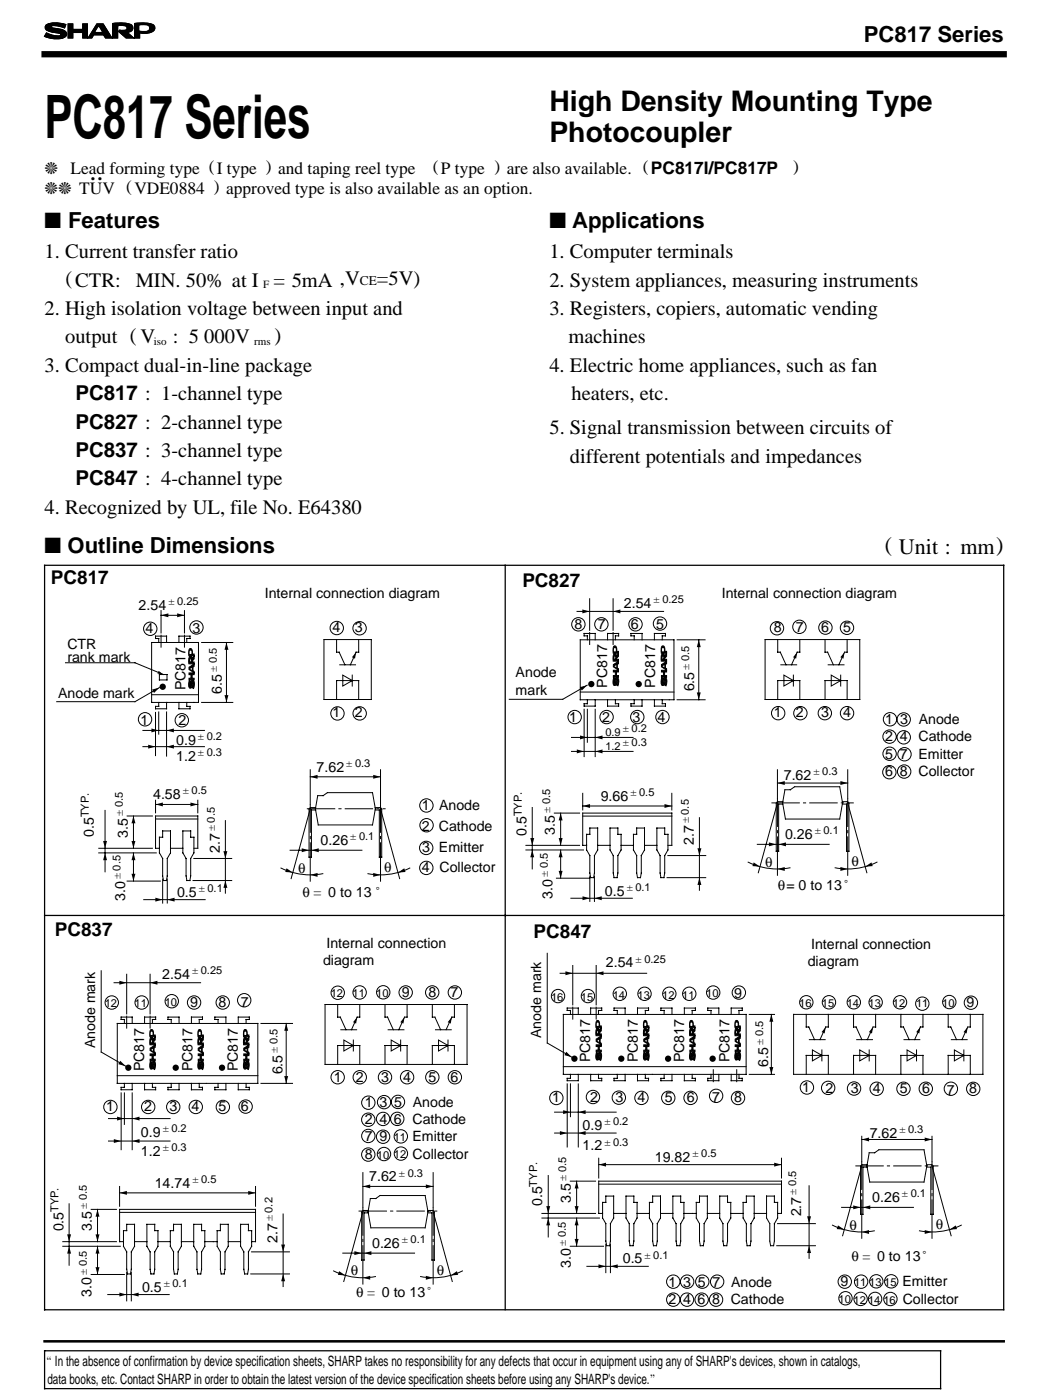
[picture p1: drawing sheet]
<svg xmlns="http://www.w3.org/2000/svg" width="165mm" height="222mm" viewBox="0 0 165 222" stroke-linecap="round" stroke-linejoin="round" font-family="sans-serif">
<path d="M7.1 8.6h152" fill="none" stroke="#000" stroke-width="1"/>
<path d="M7.1 212.6h152" fill="none" stroke="#000" stroke-width=".4"/>
<g fill="none" stroke="#000" stroke-width=".16">
<path d="M7.2 4.1a3.2 3.2 0 0 1 2.9-.3l.3 .1-.2 .5-1.7-.3h-.3l-.1 .1 .3 .2a4.5 4.5 0 0 1 2 .6 .73 .73 0 0 1 0 .8 .73 .73 0 0 1-.8 .3h-1l-1.6-.3 .4-.6a3.2 3.2 0 0 0 2.2 .4 .32 .32 0 0 0-.4-.4 3.6 3.6 0 0 1-2-.6zM10.8 3.8h.7v.9h1.6v-.9h.8v2.2h-.8v-.8h-1.6v.8h-.7zM15.4 3.8h.9l1.4 2.2h-1l-.3-.5h-1.5l-.4 .5h-.5zM15.6 4.3l.5 .7h-.9zM17.8 3.7a6.4 6.4 0 0 1 2.9 .2 .69 .69 0 0 1 .3 .9 .69 .69 0 0 1-.8 .3l1 .9h-1.2l-1.2-1 .2-.2h.2a.96 .96 0 0 0 .9-.2 .67 .67 0 0 0-.9-.6l-.5 .1v1.9h-.9zM21.3 3.7a6.4 6.4 0 0 1 2.9 .2 .7 .7 0 0 1 .3 .8 .7 .7 0 0 1-.7 .5l-1 .1-.7-.1v.8h-.8zM22.1 4.1h1.1a.41 .41 0 0 1 .4 .5l-.4 .3-1.1-.1zM25.5 97.5h3.7M25.5 96.8v3.5M29.2 96.8v3.5M91.4 96.9h13.8M93.4 94.9v5"/>
<path d="M97.2 94.9v5M10.4 105h11l4.5 1.9M22.6 115.8h9.8M22.6 118.3h9.8M24 101.8h7.5v9.5h-7.5zM24 110.1h7.5M24.6 112.8v7M25.2 101.8v-.6h-.6v-.4h1.8v1M25.2 111.3v.7h-.6v.3h1.8v-1M25.2 112.8v3.6M25.3 109l-3.9 2.2h-12.4M25.3 106.9h1.2v.9h-1.2z"/>
<path d="M26.4 112.8v7M28.4 101.8v-1h1.7v.4h-.5v.6M28.4 111.3v1h1.7v-.3h-.5v-.7M30 105.8l.8-.5v.3l-.2 .1v.6l.2 .1v.2l-.8-.5zM30 106.7h.8v.2h-.3v.6h.3v.3h-.8v-.3h.3v-.6h-.3zM30 107.9l.2 .1-.1 .5v.2l.2-.5a.28 .28 0 0 1 .4-.3l.1 .6-.1 .6-.2-.1 .1-.6v-.2l-.2 .4a.38 .38 0 0 1-.3 .5l-.2-.5zM30 102.9l.3-.1 .1 .1 .1 .8h.3v.3h-.9zM30 104.2l.1-.1a.28 .28 0 0 1 .3 .3l.4-.4v.4l-.4 .5-.1-.5h-.2v.5h.7v.3h-.9zM30.1 103.2h.2v.5h-.2zM30.1 106l.3-.2v.4zM32 111.3h4.9M32 101.8h4.9"/>
<path d="M35.9 101.8v9.5M51.3 101.4h7.5v9.5h-7.5zM53.3 110.9v-3h3.5v3M53.3 101.4v2h.5l.9 2M53.8 105.4h2.5M54.3 107l1.5 .9-1.5 .8zM55.8 107v1.7M56.8 101.4v2h-.4l-.9 2M90.6 116.9h9.7M90.6 119.1h9.7M92 109.7h14.8M92 101.4h14.8v9.5h-14.8z"/>
<path d="M92.6 112.4v7.5M93.1 108.6l-3.9 2.2h-8.5M93.1 101.4v-.6h-.5v-.4h1.7v1M93.1 110.9v.6h-.5v.4h1.7v-1M93.1 112.4v5.2M94.3 112.4v7.5M96.3 101.4v-1h1.7v.4h-.5v.6M96.3 110.9v1h1.7v-.4h-.5v-.6M97.2 105.3l.8-.5v.4l-.2 .1v.6l.2 .1v.2l-.8-.5zM97.2 106.2h.8v.3h-.3v.6h.3v.2h-.8v-.2h.3v-.6h-.3zM97.2 107.5h.2l-.1 .6 .1 .2 .1-.5a.28 .28 0 0 1 .4-.3l.2 .6-.2 .6-.2-.1 .2-.6-.1-.2-.1 .4a.38 .38 0 0 1-.4 .5l-.2-.6zM97.2 102.5l.3-.1 .1 .1 .1 .7h.3v.3h-.8z"/>
<path d="M97.2 103.7l.2-.1a.28 .28 0 0 1 .3 .4l.3-.4v.4l-.4 .5v-.5h-.3v.5h.7v.3h-.8zM97.3 102.8h.3v.4h-.3zM97.4 105.6l.3-.2v.4zM100.5 101.4v-.6h-.5v-.4h1.8v1M100.5 110.9v.6h-.5v.4h1.8v-1M103.7 101.4v-1h1.8v.4h-.5v.6M103.7 110.9v1h1.8v-.4h-.5v-.6M104.8 105.3l.8-.5v.4l-.1 .1v.6l.1 .1v.2l-.8-.5zM104.8 106.2h.8v.3h-.3v.6h.3v.2h-.8v-.2h.3v-.6h-.3zM104.9 107.5h.2l-.2 .6 .1 .2 .1-.5a.28 .28 0 0 1 .4-.3l.2 .6-.2 .6-.2-.1 .2-.6v-.2l-.2 .4a.38 .38 0 0 1-.3 .5l-.2-.6zM104.9 102.5l.2-.1 .2 .1v.7h.3v.3h-.8zM104.9 103.7l.1-.1a.28 .28 0 0 1 .3 .4l.3-.4v.4l-.3 .5-.1-.5h-.2l-.1 .5h.7v.3h-.8z"/>
<path d="M105 102.8h.2v.4h-.3zM105 105.6l.3-.2v.4zM107.3 110.9h4.4M107.3 101.4h4.4M110.7 101.4v9.5M121.3 101.4h15v9.5h-15zM123.3 101.4v2h.4l.9 2M123.3 110.9v-3h3.5v3M123.8 105.4h2.5M124.2 107l1.5 .9-1.5 .8zM125.7 107v1.7M126.8 101.4v2h-.5l-.9 2"/>
<path d="M130.8 110.9v-3h3.5v3M130.8 101.4v2h.4l.9 2M131.3 105.4h2.5M131.7 107l1.5 .9-1.5 .8zM133.2 107v1.7M134.3 101.4v2h-.5l-.9 2M15.7 135.2h9.1M15.7 134.4h8.5M16.7 128.4v9.8M20.2 139.7h5.2M20.2 129.3h4M21.2 129.3v5.1"/>
<path d="M21.2 135.2v4.5M24.7 126.8v2M24.7 129.8h6.6M24.7 127.5h6.6M25.3 134.4h-.6v-5.1h6.6v5.1h-.6M25.8 131.7h1.2v3.5l-.5 .9v2.7l-.1 .8h-.5l-.1-.8v-2.7l-.5-.9v-2.5h.5zM25.8 139.3v3.8M26.5 139.3v3.8M27 134.4h2M29 131.7h1.2v1h.5v2.5l-.5 .9v2.7l-.1 .8h-.5l-.1-.8v-2.7l-.5-.9zM30.6 139.6h6.1M30.7 136.1h6"/>
<path d="M31.3 126.8v2M35.7 130.1v11.5M44.5 137.6a10.5 10.5 0 0 0 6.7 .9M46 134.8h11.4M49.2 122v5.5M49.2 135.9v3.8M49.2 128.2l-3.1 11.1M49.2 123.1h11.1M50 128h-.9l-.1 .3v7.6h.4v-7.5h.6M50.4 126.1h.8l.7-.5h7.1l.5 2.6-.5 2.5h-8.6l-.4-2.5zM59.5 128h.9l.1 .3v7.6h-.4v-7.5h-.6M60.3 122v5.5"/>
<path d="M60.3 135.9v3.8M60.3 128.2l3 11.1M64.9 137.6a10.5 10.5 0 0 1-6.6 .9M83.4 134h8.5M83.4 134.7h9.1M84.4 128v9.7M87.9 128.9h4M88.2 139.2h5.2M88.9 128.9v5.1M88.9 134.7v4.5M92.4 127.7h14.1M92.4 125.7v2.7"/>
<path d="M92.4 129.3h14.1M93 134h-.6v-5.1h14.1v5.1h-.6M93.5 131.2h1.2v3.5l-.5 .9v2.8l-.1 .7h-.5l-.1-.7v-2.8l-.5-.9v-2.5h.5zM93.5 138.9v4M94.2 138.9v4M94.7 134h2M96.7 131.2h1.2v1h.5v2.5l-.5 .9v2.8l-.1 .7h-.5l-.1-.7v-2.8l-.5-.9zM98.4 134h2M100.9 131.2h1.2v3.5l-.5 .9v2.8l-.1 .7h-.5l-.1-.7v-2.8l-.5-.9v-2.5h.5zM102.1 134h2M104.1 131.2h1.2v1h.6v2.5l-.6 .9v2.8l-.1 .7h-.5l-.1-.7v-2.8l-.5-.9zM105.7 139.1h6.1"/>
<path d="M105.8 135.6h6M106.5 125.7v2.7M110.8 129.6v11.5M118.6 136.7a10.5 10.5 0 0 0 6.6 .8M120 133.8h11.4M123.2 122v4.6M123.2 134.9v3.8M123.2 124.1h11.1M123.2 127.3l-3 11M124.1 127.1h-.9l-.2 .3v7.5h.4v-7.5h.7M124.4 125.2h.8l.7-.5h7.2l.4 2.6-.4 2.5h-8.6l-.5-2.5zM133.5 127.1h.9l.1 .3v7.5h-.3v-7.5h-.7"/>
<path d="M134.3 127.3l3.1 11M134.3 122v4.6M134.3 134.9v3.8M139 136.7a10.5 10.5 0 0 1-6.6 .8M16 153.9v12.8l3.9 2.3M18.1 155.8h13.7M20.1 154.4v6.3M22.8 142.6h9.7M23.8 154.4v6.3M51.5 159.2h22.5v9.5h-22.5zM53.5 159.2v2h.4l.9 2M57 159.2v2h-.4l-.9 2"/>
<path d="M61 159.2v2h.4l.9 2M64.5 159.2v2h-.4l-.9 2M68.5 159.2v2h.4l.9 2M72 159.2v2h-.4l-.9 2M86.7 151.1v14.2l3.9 2.3M88.8 154.3h13.7M90.5 142.4h9.7M90.8 153v6.3M94.5 153v6.3M17.2 177.3h9.8M18.6 162.2h22.3v9.5h-22.3zM18.6 170.5h22.3"/>
<path d="M19.2 173.2v9M19.7 162.2v-.6h-.5v-.4h1.8v1M19.7 171.7v.6h-.5v.4h1.8v-1M19.7 173.2v5M21 173.2v9M22.9 162.2v-1h1.8v.4h-.5v.6M22.9 171.7v1h1.8v-.4h-.5v-.6M23.8 166.1l.8-.5v.4l-.2 .1v.6l.2 .1v.2l-.8-.5zM23.8 167h.8v.3h-.3v.6h.3v.3h-.8v-.3h.3v-.6h-.3zM23.8 168.3l.2 .1-.1 .5v.2l.2-.5a.28 .28 0 0 1 .4-.3l.1 .6-.1 .6-.2-.1 .2-.6-.1-.2-.1 .4a.38 .38 0 0 1-.4 .5l-.2-.5zM23.8 163.3l.3-.1 .1 .1 .1 .7h.3v.3h-.8zM23.8 164.6l.1-.2a.28 .28 0 0 1 .4 .4l.3-.4v.4l-.4 .5-.1-.5h-.2v.5h.7v.3h-.8z"/>
<path d="M23.9 163.6h.2l.1 .4h-.3zM24 166.4l.2-.2v.4zM27.1 162.2v-.6h-.5v-.4h1.8v1M27.1 171.7v.6h-.5v.4h1.8v-1M30.3 162.2v-1h1.8v.4h-.5v.6M30.3 171.7v1h1.8v-.4h-.5v-.6M31.4 166.1l.8-.5v.4l-.2 .1v.6l.2 .1v.2l-.8-.5zM31.4 167h.8v.3h-.3v.6h.3v.3h-.8v-.3h.3v-.6h-.3zM31.4 168.3l.2 .1-.1 .5 .1 .2 .1-.5a.28 .28 0 0 1 .4-.3l.2 .6-.2 .6-.2-.1 .2-.6-.1-.2-.1 .4a.38 .38 0 0 1-.4 .5l-.1-.5zM31.4 163.3l.3-.1 .1 .1 .1 .7h.3v.3h-.8zM31.4 164.6l.2-.2a.28 .28 0 0 1 .3 .4l.3-.4v.4l-.4 .5v-.5h-.3v.5h.7v.3h-.8zM31.5 163.6h.3v.4h-.3z"/>
<path d="M31.6 166.4l.3-.2v.4zM34.6 162.2v-.6h-.6v-.4h1.8v1M34.6 171.7v.6h-.6v.4h1.8v-1M37.8 162.2v-1h1.7v.4h-.5v.6M37.8 171.7v1h1.7v-.4h-.5v-.6M38.6 166.1l.8-.5v.4l-.1 .1v.6l.1 .1v.2l-.8-.5zM38.6 167h.8v.3h-.3v.6h.3v.3h-.8v-.3h.4v-.6h-.4zM38.7 168.3l.2 .1-.2 .5 .1 .2 .1-.5a.28 .28 0 0 1 .4-.3l.2 .6-.1 .6-.2-.1 .1-.6v-.2l-.2 .4a.38 .38 0 0 1-.3 .5l-.2-.5zM38.7 163.3l.2-.1 .2 .1v.7h.3v.3h-.8zM38.7 164.6l.1-.2a.28 .28 0 0 1 .3 .4l.3-.4v.4l-.3 .5-.1-.5h-.2l-.1 .5h.7v.3h-.8zM38.8 163.6h.2v.4h-.3zM38.8 166.4l.3-.2v.4z"/>
<path d="M41.4 171.7h5M41.4 162.2h5M45.4 162.2v9.5M53.5 168.7v-3h3.5v3M54 163.2h2.5M54.5 164.8l1.5 .9-1.5 .9zM56 164.8v1.8M61 168.7v-3h3.5v3M61.5 163.2h2.5M62 164.8l1.5 .9-1.5 .9zM63.5 164.8v1.8M68.5 168.7v-3h3.5v3"/>
<path d="M69 163.2h2.5M69.5 164.8l1.5 .9-1.5 .9zM71 164.8v1.8M87.9 176.3h9.7M87.9 179.6h9.7M89.3 169.1h28.9M89.3 160.8h28.9v9.5h-28.9zM89.9 171.8v10M90.4 170.3v.6h-.5v.4h1.7v-1M90.4 160.8v-.6h-.5v-.4h1.7v1M90.4 171.8v5.2M91.6 171.8v10"/>
<path d="M93.6 170.3v1h1.8v-.4h-.6v-.6M93.6 160.8v-1h1.8v.4h-.6v.6M94.5 164.7l.8-.5v.4l-.2 .1v.5l.2 .2v.2l-.8-.5zM94.5 165.6h.8v.3h-.3v.5h.3v.3h-.8v-.3h.3v-.5h-.3zM94.5 166.8l.2 .1-.1 .6v.2l.2-.6a.28 .28 0 0 1 .4-.3l.1 .7-.1 .6-.2-.1 .2-.6-.1-.3-.1 .4a.38 .38 0 0 1-.4 .5l-.2-.5zM94.5 161.9l.3-.2 .1 .1 .1 .8h.3v.3h-.8zM94.5 163.1l.1-.1a.28 .28 0 0 1 .4 .3l.3-.4v.5l-.4 .4-.1-.4h-.2v.5h.7v.3h-.8zM94.6 162.1h.2v.5h-.2zM94.7 165l.2-.2v.3zM97.8 170.3v.6h-.5v.4h1.8v-1M97.8 160.8v-.6h-.5v-.4h1.8v1M101 170.3v1h1.8v-.4h-.5v-.6"/>
<path d="M101 160.8v-1h1.8v.4h-.5v.6M102 164.7l.8-.5v.4l-.1 .1v.5l.1 .2v.2l-.8-.5zM102 165.6h.8v.3h-.3v.5h.3v.3h-.8v-.3h.3v-.5h-.3zM102.1 166.8l.2 .1-.2 .6 .1 .2 .1-.6a.28 .28 0 0 1 .4-.3l.2 .7-.2 .6-.2-.1 .2-.6v-.3l-.2 .4a.38 .38 0 0 1-.3 .5l-.2-.5zM102.1 161.9l.2-.2 .1 .1 .1 .8h.3v.3h-.8zM102.1 163.1l.1-.1a.28 .28 0 0 1 .3 .3l.3-.4v.5l-.3 .4-.1-.4h-.2l-.1 .5h.7v.3h-.8zM102.2 162.1h.2v.5h-.3zM102.2 165l.3-.2v.3zM105.3 170.3v.6h-.6v.4h1.8v-1M105.3 160.8v-.6h-.6v-.4h1.8v1M108.5 170.3v1h1.7v-.4h-.5v-.6M108.5 160.8v-1h1.7v.4h-.5v.6"/>
<path d="M109.3 164.7l.8-.5v.4l-.1 .1v.5l.1 .2v.2l-.8-.5zM109.3 165.6h.8v.3h-.3v.5h.3v.3h-.8v-.3h.3v-.5h-.3zM109.4 166.8l.2 .1-.2 .6 .1 .2 .1-.6a.28 .28 0 0 1 .4-.3l.2 .7-.2 .6-.2-.1 .2-.6v-.3l-.2 .4a.38 .38 0 0 1-.3 .5l-.2-.5zM109.4 161.9l.2-.2 .2 .1v.8h.3v.3h-.8zM109.4 163.1l.1-.1a.28 .28 0 0 1 .3 .3l.3-.4v.5l-.3 .4-.1-.4h-.2l-.1 .5h.7v.3h-.8zM109.5 162.1h.2v.5h-.3zM109.5 165l.3-.2v.3zM112.7 170.3v.6h-.5v.4h1.7v-1M112.7 160.8v-.6h-.5v-.4h1.7v1M115.9 170.3v1h1.7v-.4h-.5v-.6M115.9 160.8v-1h1.7v.4h-.5v.6M116.5 164.7l.8-.5v.4l-.2 .1v.5l.2 .2v.2l-.8-.5z"/>
<path d="M116.5 165.6h.8v.3h-.3v.5h.3v.3h-.8v-.3h.3v-.5h-.3zM116.5 166.8l.2 .1-.1 .6 .1 .2 .1-.6a.28 .28 0 0 1 .4-.3l.2 .7-.2 .6-.2-.1 .2-.6-.1-.3-.1 .4a.38 .38 0 0 1-.4 .5l-.1-.5zM116.5 161.9l.3-.2 .1 .1 .1 .8h.3v.3h-.8zM116.5 163.1l.2-.1a.28 .28 0 0 1 .3 .3l.3-.4v.5l-.4 .4v-.4h-.3v.5h.7v.3h-.8zM116.6 162.1h.3v.5h-.3zM116.7 165l.3-.2v.3zM118.7 170.3h4M118.7 160.8h4M122.2 160.8v9.5M125.8 160.8h30v9.5h-30zM127.8 160.8v2h.4l.9 2M127.8 170.3v-3h3.5v3"/>
<path d="M128.3 164.8h2.5M128.8 166.4l1.5 .9-1.5 .8zM130.3 166.4v1.7M131.3 160.8v2h-.4l-.9 2M135.3 170.3v-3h3.5v3M135.3 160.8v2h.4l.9 2M135.8 164.8h2.5M136.3 166.4l1.5 .9-1.5 .8zM137.8 166.4v1.7M138.8 160.8v2h-.4l-.9 2M142.8 170.3v-3h3.5v3M142.8 160.8v2h.4l.9 2"/>
<path d="M143.3 164.8h2.5M143.8 166.4l1.5 .9-1.5 .8zM145.3 166.4v1.7M146.3 160.8v2h-.4l-.9 2M150.3 170.3v-3h3.5v3M150.3 160.8v2h.4l.9 2M150.8 164.8h2.5M151.3 166.4l1.5 .9-1.5 .8zM152.8 166.4v1.7M153.8 160.8v2h-.4l-.9 2M10 197.5h9.1M10 196.8h8.5"/>
<path d="M11 190.8v9.7M14.5 191.7h4M15.5 191.7v5.1M15.5 197.5v4.5M17.2 180.9h9.8M19 188.1v3.1M19 192.2h21.5M19 189.1h21.5M19.6 196.8h-.6v-5.1h21.5v5.1h-.6M20.1 194.1h1.2v3.4l-.5 .9v2.8l-.1 .7h-.5l-.1-.7v-2.8l-.5-.9v-2.4h.5zM21.3 196.8h2M23.3 194.1h1.2v1h.5v2.4l-.5 .9v2.8l-.1 .7h-.5l-.1-.7v-2.8l-.5-.9z"/>
<path d="M25 196.8h2M27.5 194.1h1.2v3.4l-.5 .9v2.8l-.1 .7h-.5l-.1-.7v-2.8l-.5-.9v-2.4h.5zM28.7 196.8h2M30.7 194.1h1.2v1h.6v2.4l-.6 .9v2.8l-.1 .7h-.5l-.1-.7v-2.8l-.5-.9zM32.5 196.8h1.9M34.9 194.1h1.3v3.4l-.5 .9v2.8l-.2 .7h-.4l-.2-.7v-2.8l-.5-.9v-2.4h.5zM36.2 196.8h1.9M38.1 194.1h1.3v1h.5v2.4l-.5 .9v2.8l-.2 .7h-.4l-.2-.7v-2.8l-.5-.9zM39.9 198.4h6M40.5 188.1v3.1M44.9 192.4v11.5M54.3 198.6h11.4"/>
<path d="M57.5 185.9v5.5M57.5 199.7v3.8M57.5 192l-3 11.1M57.5 188h11.1M58.4 191.9h-.9l-.2 .3v7.5h.4v-7.5h.7M58.7 190h.8l.7-.5h7.2l.4 2.5-.4 2.6h-8.6l-.5-2.6zM67.8 191.9h.9l.1 .3v7.5h-.3v-7.5h-.7M68.6 185.9v5.5M68.6 199.7v3.8M68.6 192l3.1 11.1M85.9 192.3h8.5M85.9 193.1h9.1"/>
<path d="M86.9 186.3v9.8M90.4 187.2h4M90.4 197.5h5.2M91.4 187.2v5.1M91.4 193.1v4.4M94.9 183.6v3.1M94.9 187.7h29M94.9 184.6h29M95.5 192.3h-.6v-5.1h29v5.1h-.7M96 189.6h1.3v3.5l-.6 .8v2.8l-.1 .7h-.5l-.1-.7v-2.8l-.5-.8v-2.5h.5zM96 197.2v4.5M96.7 197.2v4.5"/>
<path d="M97.3 192.3h1.9M99.2 189.6h1.3v1h.5v2.5l-.5 .8v2.8l-.2 .7h-.4l-.2-.7v-2.8l-.5-.8zM101 192.3h1.9M103.4 189.6h1.3v3.5l-.5 .8v2.8l-.2 .7h-.4l-.2-.7v-2.8l-.5-.8v-2.5h.5zM104.7 192.3h1.9M106.6 189.6h1.3v1h.5v2.5l-.5 .8v2.8l-.2 .7h-.4l-.2-.7v-2.8l-.5-.8zM108.4 192.3h1.9M110.9 189.6h1.2v3.5l-.5 .8v2.8l-.1 .7h-.5l-.1-.7v-2.8l-.6-.8v-2.5h.6zM112.1 192.3h2M114.1 189.6h1.2v1h.5v2.5l-.5 .8v2.8l-.1 .7h-.5l-.1-.7v-2.8l-.5-.8zM115.8 192.3h2M118.3 189.6h1.2v3.5l-.5 .8v2.8l-.1 .7h-.5l-.1-.7v-2.8l-.5-.8v-2.5h.5z"/>
<path d="M119.5 192.3h2M121.5 189.6h1.2v1h.5v2.5l-.5 .8v2.8l-.1 .7h-.5l-.1-.7v-2.8l-.5-.8zM123.1 197.4h6.1M123.2 193.9h6M123.9 183.6v3.1M128.2 187.9v11.5M131.9 194.2a10.5 10.5 0 0 0 6.7 .9M133.4 191.4h11.4M136.6 180.1v4M136.6 192.5v3.8M136.6 184.8l-3.1 11.1M136.6 180.6h11.1"/>
<path d="M137.4 184.6h-.9l-.1 .3v7.6h.4v-7.5h.6M137.8 182.7h.8l.7-.5h7.1l.5 2.6-.5 2.6h-8.6l-.4-2.6zM146.9 184.6h.9l.1 .3v7.6h-.4v-7.5h-.6M147.7 184.8l3 11.1M147.7 180.1v4M147.7 192.5v3.8M152.3 194.2a10.5 10.5 0 0 1-6.6 .9M14.5 202h5.2M17.1 205.2h9.7M20.1 201.7v4.5M20.8 201.7v4.5M39.7 201.9h6.2"/>
<path d="M52.9 201.4a10.5 10.5 0 0 0 6.6 .9M73.3 201.4a10.5 10.5 0 0 1-6.6 .9M93 200.7h9.7"/>
</g>
<g fill="#000">
<path d="M7.2 4.1a3.2 3.2 0 0 1 2.9-.3l.3 .1-.2 .5-1.7-.3h-.3l-.1 .1 .3 .2a4.5 4.5 0 0 1 2 .6 .73 .73 0 0 1 0 .8 .73 .73 0 0 1-.8 .3h-1l-1.6-.3 .4-.6a3.2 3.2 0 0 0 2.2 .4 .32 .32 0 0 0-.4-.4 3.6 3.6 0 0 1-2-.6zM10.8 3.8h.7v.9h1.6v-.9h.8v2.2h-.8v-.8h-1.6v.8h-.7zM15.4 3.8h.9l1.4 2.2h-1l-.3-.5h-1.5l-.4 .5h-.5zM17.8 3.7a6.4 6.4 0 0 1 2.9 .2 .69 .69 0 0 1 .3 .9 .69 .69 0 0 1-.8 .3l1 .9h-1.2l-1.2-1 .2-.2h.2a.96 .96 0 0 0 .9-.2 .67 .67 0 0 0-.9-.6l-.5 .1v1.9h-.9zM21.3 3.7a6.4 6.4 0 0 1 2.9 .2 .7 .7 0 0 1 .3 .8 .7 .7 0 0 1-.7 .5l-1 .1-.7-.1v.8h-.8zM25.5 97.5l1.2-.3v.6zM28.1 97.2l1.1 .3-1.1 .3zM92.3 96.6l1.1 .3-1.1 .3zM97.2 96.9l1.1-.3v.6zM23.5 118l1.1 .3-1.1 .4zM24 115.5l1.2 .3-1.2 .3zM24.1 109.3l1.2-.3-.9 .8z"/>
<path d="M25.2 106.3l.7 .6-1-.1zM26.4 115.8l1.2-.3v.6zM26.4 118.3l1.2-.3v.7zM30 107.9l.2 .1-.1 .5v.2l.2-.5a.28 .28 0 0 1 .4-.3l.1 .6-.1 .6-.2-.1 .1-.6v-.2l-.2 .4a.38 .38 0 0 1-.3 .5l-.2-.5zM30 104.2l.1-.1a.28 .28 0 0 1 .3 .3l.4-.4v.4l-.4 .5-.1-.5h-.2v.5h.7v.3h-.9zM30 106.7h.8v.2h-.3v.6h.3v.3h-.8v-.3h.3v-.6h-.3zM30 105.8l.8-.5v.3l-.2 .1v.6l.2 .1v.2l-.8-.5zM30 102.9l.3-.1 .1 .1 .1 .8h.3v.3h-.9zM35.6 110.2h.6l-.3 1.1zM35.9 101.8l.3 1.2h-.6zM56.4 103.4l-.1 1-.5-.2zM91.4 118.8l1.2 .3-1.2 .3z"/>
<path d="M91.9 116.6l1.2 .3-1.2 .3zM91.9 108.9l1.2-.3-.9 .9zM94.3 116.9l1.2-.3v.6zM94.3 119.1l1.2-.3v.6zM97.2 107.5h.2l-.1 .6 .1 .2 .1-.5a.28 .28 0 0 1 .4-.3l.2 .6-.2 .6-.2-.1 .2-.6-.1-.2-.1 .4a.38 .38 0 0 1-.4 .5l-.2-.6zM97.2 103.7l.2-.1a.28 .28 0 0 1 .3 .4l.3-.4v.4l-.4 .5v-.5h-.3v.5h.7v.3h-.8zM97.2 106.2h.8v.3h-.3v.6h.3v.2h-.8v-.2h.3v-.6h-.3zM97.2 105.3l.8-.5v.4l-.2 .1v.6l.2 .1v.2l-.8-.5zM97.2 102.5l.3-.1 .1 .1 .1 .7h.3v.3h-.8zM104.9 107.5h.2l-.2 .6 .1 .2 .1-.5a.28 .28 0 0 1 .4-.3l.2 .6-.2 .6-.2-.1 .2-.6v-.2l-.2 .4a.38 .38 0 0 1-.3 .5l-.2-.6zM104.9 103.7l.1-.1a.28 .28 0 0 1 .3 .4l.3-.4v.4l-.3 .5-.1-.5h-.2l-.1 .5h.7v.3h-.8zM104.8 106.2h.8v.3h-.3v.6h.3v.2h-.8v-.2h.3v-.6h-.3z"/>
<path d="M104.8 105.3l.8-.5v.4l-.1 .1v.6l.1 .1v.2l-.8-.5zM104.9 102.5l.2-.1 .2 .1v.7h.3v.3h-.8zM110.7 101.4l.4 1.2h-.7zM110.4 109.8h.7l-.4 1.1zM126.3 103.4l-.1 1-.5-.2zM133.8 103.4l-.1 1-.5-.2zM16.3 133.3h.7l-.3 1.1zM16.7 135.2l.3 1.1h-.7zM21.2 135.2l.3 1.1h-.7zM20.8 133.3h.7l-.3 1.1zM20.8 138.5h.7l-.3 1.2zM21.2 129.3l.3 1.2h-.7z"/>
<path d="M24.7 127.5l1.1-.3v.6zM30.2 127.2l1.1 .3-1.1 .3zM35.4 134.9h.6l-.3 1.2zM45.4 137.6l1 .7-1.2-.1zM47.8 134.5l1.2 .3-1.2 .3zM49.2 123.1l1.1-.3v.6zM49.2 138.7l1.1-.3v.6zM49.4 134.8l1.1-.3v.6zM59.1 122.8l1.2 .3-1.2 .3zM59.1 138.4l1.2 .3-1.2 .3zM63.1 138.3l1-.7 .2 .6zM84.4 134.7l.3 1.2h-.7z"/>
<path d="M84 132.8h.7l-.3 1.2zM88.5 132.8h.7l-.3 1.2zM88.9 134.7l.3 1.2h-.7zM88.9 128.9l.3 1.1h-.7zM88.5 138h.7l-.3 1.2zM92.4 127.7l1.1-.3v.7zM105.3 127.4l1.2 .3-1.2 .4zM110.5 134.4h.7l-.4 1.2zM119.4 136.7l1 .7-1.2-.1zM121.9 133.5l1.1 .3-1.1 .3zM123.2 137.7l1.2-.3v.6zM123.2 124.1l1.2-.3v.6z"/>
<path d="M123.4 133.8l1.2-.3v.6zM133.2 137.4l1.1 .3-1.1 .3zM133.2 123.8l1.1 .3-1.1 .3zM137.1 137.4l1-.7 .2 .6zM18.9 155.5l1.2 .3-1.2 .3zM24.6 142.3l1.2 .3-1.2 .3zM23.8 155.8l1.1-.3v.6zM26.5 142.6l1.2-.3v.6zM35.7 139.6l.3 1.1h-.6zM89.6 154l1.2 .3-1.2 .3zM92.3 142.1l1.2 .3-1.2 .3zM94.2 142.4l1.2-.3v.6z"/>
<path d="M94.5 154.3l1.1-.3v.6zM110.8 139.1l.4 1.2h-.7zM18.6 177l1.1 .3-1.1 .3zM19.1 168.1l.8 .9-1.2-.3zM21 177.3l1.1-.3v.6zM23.8 168.3l.2 .1-.1 .5v.2l.2-.5a.28 .28 0 0 1 .4-.3l.1 .6-.1 .6-.2-.1 .2-.6-.1-.2-.1 .4a.38 .38 0 0 1-.4 .5l-.2-.5zM23.8 164.6l.1-.2a.28 .28 0 0 1 .4 .4l.3-.4v.4l-.4 .5-.1-.5h-.2v.5h.7v.3h-.8zM23.8 167h.8v.3h-.3v.6h.3v.3h-.8v-.3h.3v-.6h-.3zM23.8 166.1l.8-.5v.4l-.2 .1v.6l.2 .1v.2l-.8-.5zM23.8 163.3l.3-.1 .1 .1 .1 .7h.3v.3h-.8zM31.4 168.3l.2 .1-.1 .5 .1 .2 .1-.5a.28 .28 0 0 1 .4-.3l.2 .6-.2 .6-.2-.1 .2-.6-.1-.2-.1 .4a.38 .38 0 0 1-.4 .5l-.1-.5zM31.4 164.6l.2-.2a.28 .28 0 0 1 .3 .4l.3-.4v.4l-.4 .5v-.5h-.3v.5h.7v.3h-.8z"/>
<path d="M31.4 167h.8v.3h-.3v.6h.3v.3h-.8v-.3h.3v-.6h-.3zM31.4 166.1l.8-.5v.4l-.2 .1v.6l.2 .1v.2l-.8-.5zM31.4 163.3l.3-.1 .1 .1 .1 .7h.3v.3h-.8zM38.7 168.3l.2 .1-.2 .5 .1 .2 .1-.5a.28 .28 0 0 1 .4-.3l.2 .6-.1 .6-.2-.1 .1-.6v-.2l-.2 .4a.38 .38 0 0 1-.3 .5l-.2-.5zM38.7 164.6l.1-.2a.28 .28 0 0 1 .3 .4l.3-.4v.4l-.3 .5-.1-.5h-.2l-.1 .5h.7v.3h-.8zM38.6 167h.8v.3h-.3v.6h.3v.3h-.8v-.3h.4v-.6h-.4zM38.6 166.1l.8-.5v.4l-.1 .1v.6l.1 .1v.2l-.8-.5zM38.7 163.3l.2-.1 .2 .1v.7h.3v.3h-.8zM45 170.6h.7l-.3 1.1zM45.4 162.2l.3 1.2h-.7zM56.6 161.2l-.2 1-.5-.2zM64.1 161.2l-.2 1-.5-.2z"/>
<path d="M71.6 161.2l-.2 1-.5-.2zM88.7 179.3l1.2 .3-1.2 .3zM89.2 176l1.2 .3-1.2 .3zM89.8 166.7l.8 .9-1.2-.4zM91.6 176.3l1.2-.3v.6zM91.6 179.6l1.2-.3v.6zM94.5 166.8l.2 .1-.1 .6v.2l.2-.6a.28 .28 0 0 1 .4-.3l.1 .7-.1 .6-.2-.1 .2-.6-.1-.3-.1 .4a.38 .38 0 0 1-.4 .5l-.2-.5zM94.5 163.1l.1-.1a.28 .28 0 0 1 .4 .3l.3-.4v.5l-.4 .4-.1-.4h-.2v.5h.7v.3h-.8zM94.5 165.6h.8v.3h-.3v.5h.3v.3h-.8v-.3h.3v-.5h-.3zM94.5 164.7l.8-.5v.4l-.2 .1v.5l.2 .2v.2l-.8-.5zM94.5 161.9l.3-.2 .1 .1 .1 .8h.3v.3h-.8zM102.1 166.8l.2 .1-.2 .6 .1 .2 .1-.6a.28 .28 0 0 1 .4-.3l.2 .7-.2 .6-.2-.1 .2-.6v-.3l-.2 .4a.38 .38 0 0 1-.3 .5l-.2-.5z"/>
<path d="M102.1 163.1l.1-.1a.28 .28 0 0 1 .3 .3l.3-.4v.5l-.3 .4-.1-.4h-.2l-.1 .5h.7v.3h-.8zM102 165.6h.8v.3h-.3v.5h.3v.3h-.8v-.3h.3v-.5h-.3zM102 164.7l.8-.5v.4l-.1 .1v.5l.1 .2v.2l-.8-.5zM102.1 161.9l.2-.2 .1 .1 .1 .8h.3v.3h-.8zM109.4 166.8l.2 .1-.2 .6 .1 .2 .1-.6a.28 .28 0 0 1 .4-.3l.2 .7-.2 .6-.2-.1 .2-.6v-.3l-.2 .4a.38 .38 0 0 1-.3 .5l-.2-.5zM109.4 163.1l.1-.1a.28 .28 0 0 1 .3 .3l.3-.4v.5l-.3 .4-.1-.4h-.2l-.1 .5h.7v.3h-.8zM109.3 165.6h.8v.3h-.3v.5h.3v.3h-.8v-.3h.3v-.5h-.3zM109.3 164.7l.8-.5v.4l-.1 .1v.5l.1 .2v.2l-.8-.5zM109.4 161.9l.2-.2 .2 .1v.8h.3v.3h-.8zM116.5 166.8l.2 .1-.1 .6 .1 .2 .1-.6a.28 .28 0 0 1 .4-.3l.2 .7-.2 .6-.2-.1 .2-.6-.1-.3-.1 .4a.38 .38 0 0 1-.4 .5l-.1-.5zM116.5 163.1l.2-.1a.28 .28 0 0 1 .3 .3l.3-.4v.5l-.4 .4v-.4h-.3v.5h.7v.3h-.8zM116.5 165.6h.8v.3h-.3v.5h.3v.3h-.8v-.3h.3v-.5h-.3z"/>
<path d="M116.5 164.7l.8-.5v.4l-.2 .1v.5l.2 .2v.2l-.8-.5zM116.5 161.9l.3-.2 .1 .1 .1 .8h.3v.3h-.8zM122.2 160.8l.4 1.1h-.7zM121.9 169.1h.7l-.4 1.2zM130.9 162.8l-.2 1-.5-.2zM138.4 162.8l-.2 1-.5-.2zM145.9 162.8l-.2 1-.5-.2zM153.4 162.8l-.2 1-.5-.2zM10.6 195.6h.7l-.3 1.2zM11 197.5l.3 1.2h-.7zM15.5 197.5l.3 1.2h-.7zM15.1 195.6h.7l-.3 1.2z"/>
<path d="M15.5 191.7l.3 1.1h-.7zM18 180.5l1.2 .4-1.2 .3zM19 189.1l1.1-.3v.6zM21 180.9l1.1-.4v.7zM39.3 188.8l1.2 .3-1.2 .3zM44.6 197.3h.6l-.3 1.1zM56.2 198.3l1.1 .3-1.1 .3zM57.5 188l1.2-.3v.7zM57.7 198.6l1.2-.3v.6zM67.5 187.7l1.1 .3-1.1 .4zM86.9 193.1l.3 1.1h-.6zM86.6 191.2h.6l-.3 1.1z"/>
<path d="M91.1 191.2h.6l-.3 1.1zM91.4 193.1l.3 1.1h-.6zM91.4 187.2l.3 1.2h-.6zM91.1 196.4h.6l-.3 1.1zM94.9 184.6l1.1-.3v.6zM122.7 184.3l1.2 .3-1.2 .3zM127.9 192.8h.6l-.3 1.1zM128.2 197.4l.3 1.2h-.6zM132.8 194.2l1 .7-1.2-.1zM135.2 191.1l1.2 .3-1.2 .3zM136.6 195.3l1.1-.3v.6zM136.6 180.6l1.1-.3v.6z"/>
<path d="M136.8 191.4l1.1-.3v.6zM146.5 195l1.2 .3-1.2 .3zM146.5 180.3l1.2 .3-1.2 .3zM150.5 194.9l1-.7 .2 .6zM15.1 200.8h.7l-.3 1.2zM18.9 204.9l1.2 .3-1.2 .3zM20.8 205.2l1.2-.3v.6zM44.9 201.9l.3 1.2h-.6zM53.7 201.5l1 .7-1.2-.1zM57.5 202.5l1.2-.3v.6zM67.5 202.2l1.1 .3-1.1 .3zM71.4 202.2l1-.7 .2 .6z"/>
<path d="M94.9 200.4l1.1 .3-1.2 .3zM96.7 200.7l1.2-.3v.6z"/>
<circle cx="25.8" cy="108.8" r=".5"/>
<circle cx="93.7" cy="108.4" r=".5"/>
<circle cx="101.2" cy="108.4" r=".5"/>
<circle cx="20.3" cy="169.2" r=".5"/>
<circle cx="27.8" cy="169.2" r=".5"/>
<circle cx="35.2" cy="169.2" r=".5"/>
<circle cx="91" cy="167.8" r=".5"/>
<circle cx="98.5" cy="167.8" r=".5"/>
<circle cx="105.9" cy="167.8" r=".5"/>
<circle cx="112.9" cy="167.8" r=".5"/>
</g>
<path d="M7.1 89.6h152v118h-152zM80.1 89.6v118M7.1 145.1h152M7.1 214.1h142v6h-142z" fill="none" stroke="#000" stroke-width=".2"/>
<g fill="none" stroke="#000" stroke-width=".16" stroke-dasharray="4.5 .5 .5 .5" stroke-linecap="butt">
<path d="M25.5 100.6v2M29.2 100.6v2M93.4 100.2v2M97.2 100.2v2M48.6 128.2h12.5M49.2 127.5v8.4M60.3 127.5v8.4M122.3 127.3h13M123.2 126.6v8.3M134.3 126.6v8.3M90.8 159.6v2M94.5 159.6v2"/>
<path d="M20.1 161v2M23.8 161v2M113 171.5v-2M116.8 171.5v-2M56.8 192h12.5M57.5 191.4v8.3M68.6 191.4v8.3M135.6 184.8h13.1M136.6 184.1v8.4M147.7 184.1v8.4"/>
</g>
<g fill="#fff">
<path d="M22.1 4.1h1.1a.41 .41 0 0 1 .4 .5l-.4 .3-1.1-.1z"/>
<path d="M15.6 4.3l.5 .7h-.9z"/>
<path d="M30.1 106l.3-.2v.4z"/>
<path d="M30.1 103.2h.2v.5h-.2z"/>
<path d="M105 105.6l.3-.2v.4z"/>
<path d="M105 102.8h.2v.4h-.3z"/>
<path d="M97.4 105.6l.3-.2v.4z"/>
<path d="M97.3 102.8h.3v.4h-.3z"/>
<path d="M94.7 165l.2-.2v.3z"/>
<path d="M94.6 162.1h.2v.5h-.2z"/>
<path d="M102.2 165l.3-.2v.3z"/>
<path d="M102.2 162.1h.2v.5h-.3z"/>
<path d="M109.5 165l.3-.2v.3z"/>
<path d="M109.5 162.1h.2v.5h-.3z"/>
<path d="M116.7 165l.3-.2v.3z"/>
<path d="M116.6 162.1h.3v.5h-.3z"/>
<path d="M24 166.4l.2-.2v.4z"/>
<path d="M23.9 163.6h.2l.1 .4h-.3z"/>
<path d="M31.6 166.4l.3-.2v.4z"/>
<path d="M31.5 163.6h.3v.4h-.3z"/>
<path d="M38.8 166.4l.3-.2v.4z"/>
<path d="M38.8 163.6h.2v.4h-.3z"/>
</g>
<g fill="none" stroke="#000" stroke-width=".16">
<circle cx="23.8" cy="99.7" r="1.06"/>
<circle cx="31.1" cy="99.5" r="1.06"/>
<circle cx="53.4" cy="99.5" r="1.06"/>
<circle cx="57" cy="99.6" r="1.06"/>
<circle cx="91.7" cy="99" r="1.06"/>
<circle cx="95.3" cy="99" r="1.06"/>
<circle cx="100.7" cy="99" r="1.06"/>
<circle cx="104.6" cy="98.8" r="1.06"/>
<circle cx="123.1" cy="99.6" r="1.06"/>
<circle cx="126.7" cy="99.4" r="1.06"/>
<circle cx="130.8" cy="99.5" r="1.06"/>
<circle cx="134.2" cy="99.5" r="1.06"/>
<circle cx="23" cy="114" r="1.06"/>
<circle cx="28.8" cy="114.2" r="1.06"/>
<circle cx="53.5" cy="113.1" r="1.06"/>
<circle cx="57" cy="113.1" r="1.06"/>
<circle cx="91.1" cy="113.7" r="1.06"/>
<circle cx="96.1" cy="113.7" r="1.06"/>
<circle cx="101" cy="113.7" r="1.06"/>
<circle cx="105" cy="113.7" r="1.06"/>
<circle cx="123.3" cy="113" r="1.06"/>
<circle cx="126.8" cy="113" r="1.06"/>
<circle cx="130.7" cy="113" r="1.06"/>
<circle cx="134.2" cy="113" r="1.06"/>
<circle cx="141" cy="116.8" r="1.06"/>
<circle cx="141" cy="119.5" r="1.06"/>
<circle cx="141.1" cy="114" r="1.06"/>
<circle cx="143.2" cy="114" r="1.06"/>
<circle cx="143.2" cy="116.9" r="1.06"/>
<circle cx="143.3" cy="119.5" r="1.06"/>
<circle cx="67.5" cy="134.4" r="1.06"/>
<circle cx="67.6" cy="137.6" r="1.06"/>
<circle cx="67.6" cy="127.7" r="1.06"/>
<circle cx="67.6" cy="130.8" r="1.06"/>
<circle cx="140.9" cy="122.4" r="1.06"/>
<circle cx="143.3" cy="122.3" r="1.06"/>
<circle cx="17.7" cy="158.9" r="1.06"/>
<circle cx="22.5" cy="158.9" r="1.06"/>
<circle cx="27.2" cy="158.7" r="1.06"/>
<circle cx="30.8" cy="158.9" r="1.06"/>
<circle cx="35.3" cy="158.9" r="1.06"/>
<circle cx="38.7" cy="158.5" r="1.06"/>
<circle cx="53.5" cy="157.3" r="1.06"/>
<circle cx="57" cy="157.3" r="1.06"/>
<circle cx="60.7" cy="157.3" r="1.06"/>
<circle cx="64.3" cy="157.3" r="1.06"/>
<circle cx="68.5" cy="157.3" r="1.06"/>
<circle cx="72.1" cy="157.3" r="1.06"/>
<circle cx="88.4" cy="157.9" r="1.06"/>
<circle cx="93.2" cy="157.9" r="1.06"/>
<circle cx="98.2" cy="157.5" r="1.06"/>
<circle cx="102.1" cy="157.5" r="1.06"/>
<circle cx="106.1" cy="157.5" r="1.06"/>
<circle cx="109.2" cy="157.5" r="1.06"/>
<circle cx="113" cy="157.3" r="1.06"/>
<circle cx="117.1" cy="157.3" r="1.06"/>
<circle cx="127.8" cy="158.9" r="1.06"/>
<circle cx="131.4" cy="158.9" r="1.06"/>
<circle cx="135.3" cy="158.9" r="1.06"/>
<circle cx="138.8" cy="158.9" r="1.06"/>
<circle cx="142.6" cy="158.9" r="1.06"/>
<circle cx="146.2" cy="159.1" r="1.06"/>
<circle cx="150.4" cy="158.8" r="1.06"/>
<circle cx="153.9" cy="158.9" r="1.06"/>
<circle cx="17.5" cy="175.5" r="1.06"/>
<circle cx="23.5" cy="175.5" r="1.06"/>
<circle cx="27.5" cy="175.5" r="1.06"/>
<circle cx="31" cy="175.5" r="1.06"/>
<circle cx="35.3" cy="175.5" r="1.06"/>
<circle cx="38.9" cy="175.4" r="1.06"/>
<circle cx="53.5" cy="170.7" r="1.06"/>
<circle cx="57" cy="170.7" r="1.06"/>
<circle cx="58.4" cy="177.5" r="1.06"/>
<circle cx="58.4" cy="174.8" r="1.06"/>
<circle cx="60.7" cy="177.3" r="1.06"/>
<circle cx="60.9" cy="174.7" r="1.06"/>
<circle cx="61" cy="170.7" r="1.06"/>
<circle cx="63" cy="177.3" r="1.06"/>
<circle cx="63.1" cy="174.7" r="1.06"/>
<circle cx="64.5" cy="170.7" r="1.06"/>
<circle cx="68.5" cy="170.7" r="1.06"/>
<circle cx="72.1" cy="170.7" r="1.06"/>
<circle cx="88.2" cy="174" r="1.06"/>
<circle cx="94" cy="173.9" r="1.06"/>
<circle cx="98.1" cy="174" r="1.06"/>
<circle cx="101.7" cy="174" r="1.06"/>
<circle cx="105.9" cy="174" r="1.06"/>
<circle cx="109.4" cy="174" r="1.06"/>
<circle cx="113.5" cy="173.7" r="1.06"/>
<circle cx="117" cy="174" r="1.06"/>
<circle cx="127.9" cy="172.4" r="1.06"/>
<circle cx="131.2" cy="172.4" r="1.06"/>
<circle cx="135.3" cy="172.5" r="1.06"/>
<circle cx="138.9" cy="172.6" r="1.06"/>
<circle cx="143.2" cy="172.6" r="1.06"/>
<circle cx="146.7" cy="172.6" r="1.06"/>
<circle cx="150.7" cy="172.6" r="1.06"/>
<circle cx="154.2" cy="172.6" r="1.06"/>
<circle cx="58.4" cy="183" r="1.06"/>
<circle cx="58.4" cy="180" r="1.06"/>
<circle cx="60.7" cy="180.2" r="1.06"/>
<circle cx="60.9" cy="182.9" r="1.06"/>
<circle cx="63.5" cy="180.1" r="1.06"/>
<circle cx="63.5" cy="182.8" r="1.06"/>
<circle cx="106.7" cy="206" r="1.06"/>
<circle cx="106.7" cy="203.1" r="1.06"/>
<circle cx="108.9" cy="206" r="1.06"/>
<circle cx="108.9" cy="203.1" r="1.06"/>
<circle cx="111.2" cy="206" r="1.06"/>
<circle cx="111.3" cy="203.1" r="1.06"/>
<circle cx="113.5" cy="206" r="1.06"/>
<circle cx="113.7" cy="203.1" r="1.06"/>
<circle cx="133.9" cy="203.1" r="1.06"/>
<circle cx="134" cy="205.8" r="1.06"/>
<circle cx="136.4" cy="205.9" r="1.06"/>
<circle cx="136.5" cy="203.1" r="1.06"/>
<circle cx="138.7" cy="205.9" r="1.06"/>
<circle cx="138.9" cy="203.1" r="1.06"/>
<circle cx="141.1" cy="205.9" r="1.06"/>
<circle cx="141.2" cy="203.1" r="1.06"/>
</g>
<text font-size="9.5" x="7.1" y="21.9">PC817 Series</text>
<g font-size="4.5">
<text x="87.1" y="17.5">High Density Mounting Type</text>
<text x="87.1" y="22.5">Photocoupler</text>
<text x="14.2" y="28.6">..</text>
</g>
<g font-size="3.5">
<text x="136.9" y="6.7">PC817 Series</text>
<text x="7.1" y="36.2">■ Features</text>
<text x="87.1" y="36.2">■ Applications</text>
<text x="7.1" y="87.7">■ Outline Dimensions</text>
<text x="140.2" y="87.4">( Unit : mm)</text>
</g>
<g font-size="3.3">
<text x="7.1" y="40.9">1. Current transfer ratio</text>
<text x="87.1" y="40.9">1. Computer terminals</text>
<text x="10.4" y="45.2">(CTR:</text>
<text x="21.5" y="45.4">MIN. 50% at I</text>
<text x="43.3" y="45.4">= 5mA ,V</text>
<text x="59.7" y="45.2">=5V)</text>
<text x="87.1" y="45.4">2. System appliances, measuring instruments</text>
<text x="7.1" y="49.9">2. High isolation voltage between input and</text>
<text x="87.1" y="49.9">3. Registers, copiers, automatic vending</text>
<text x="7.1" y="58.9">3. Compact dual-in-line package</text>
<text x="10.3" y="54.4">output ( V</text>
<text x="27.4" y="54.4">: 5 000V</text>
<text x="43.5" y="54.2">)</text>
<text x="87.1" y="58.9">4. Electric home appliances, such as fan</text>
<text x="90.1" y="54.4">machines</text>
<text x="11.9" y="63.4">PC817 : 1-channel type</text>
<text x="90.6" y="63.4">heaters, etc.</text>
<text x="11.9" y="67.9">PC827 : 2-channel type</text>
<text x="87.1" y="68.8">5. Signal transmission between circuits of</text>
<text x="11.9" y="72.4">PC837 : 3-channel type</text>
<text x="11.9" y="76.9">PC847 : 4-channel type</text>
<text x="90.3" y="73.3">different potentials and impedances</text>
<text x="7.1" y="81.4">4. Recognized by UL, file No. E64380</text>
</g>
<g font-size="3">
<text x="8.1" y="92.6">PC817</text>
<text x="82.8" y="93.1">PC827</text>
<text x="8.7" y="148.4">PC837</text>
<text x="84.6" y="148.7">PC847</text>
</g>
<g font-size="2.7">
<text x="7.1" y="27.5">❈</text>
<text x="11.2" y="27.5">Lead forming type (I type ) and taping reel type</text>
<text x="68.6" y="27.3">(P type ) are also available. (PC817I/PC817P</text>
<text x="125.7" y="27.3">)</text>
<text x="7.1" y="30.8">❈❈ TUV (VDE0884 ) approved type is also available as an option.</text>
</g>
<g font-size="2.3">
<text x="42" y="94.8">Internal connection diagram</text>
<text x="114.4" y="94.8">Internal connection diagram</text>
<text x="22" y="96.7">2.54</text>
<text x="23.1" y="100.3">4</text>
<text x="30.5" y="100.3">3</text>
<text x="52.7" y="100.2">4</text>
<text x="56.2" y="100.2">3</text>
<text x="91" y="99.7">8</text>
<text x="94.8" y="99.7">7</text>
<text x="98.9" y="96.3">2.54</text>
<text x="100" y="99.7">6</text>
<text x="104" y="99.7">5</text>
<text x="122.6" y="100.2">8</text>
<text x="126.1" y="100.2">7</text>
<text x="130.1" y="100.2">6</text>
<text x="133.6" y="100.2">5</text>
<text x="10.7" y="102.9">CTR</text>
<text x="10.7" y="104.9">rank mark</text>
<text x="81.7" y="107.3">Anode</text>
<text x="9.2" y="110.6">Anode mark</text>
<text x="29.4" y="109.4" transform="rotate(-90 29.4 109.4)">PC817</text>
<text x="35.2" y="109.9" transform="rotate(-90 35.2 109.9)">6.5</text>
<text x="52.7" y="113.7">1</text>
<text x="56.2" y="113.7">2</text>
<text x="81.7" y="110.1">mark</text>
<text x="96.2" y="109" transform="rotate(-90 96.2 109)">PC817</text>
<text x="103.9" y="109" transform="rotate(-90 103.9 109)">PC817</text>
<text x="110" y="109.6" transform="rotate(-90 110 109.6)">6.5</text>
<text x="122.6" y="113.7">1</text>
<text x="126.1" y="113.7">2</text>
<text x="130.1" y="113.7">3</text>
<text x="133.6" y="113.7">4</text>
<text x="22.3" y="114.9">1</text>
<text x="27.9" y="118.1">0.9</text>
<text x="28.3" y="114.9">2</text>
<text x="90.2" y="114.4">1</text>
<text x="95.4" y="114.5">2</text>
<text x="100.2" y="114.4">3</text>
<text x="104.2" y="114.4">4</text>
<text x="140.3" y="114.8">1 3</text>
<text x="140.3" y="117.5">2 4</text>
<text x="145.6" y="117.5">Cathode</text>
<text x="145.6" y="114.8">Anode</text>
<text x="27.9" y="120.6">1.2</text>
<text x="50.2" y="122.3">7.62</text>
<text x="124.2" y="123.7">7.62</text>
<text x="140.3" y="120.3">5 7</text>
<text x="140.3" y="123">6 8</text>
<text x="145.5" y="120.3">Emitter</text>
<text x="145.6" y="123">Collector</text>
<text x="24.3" y="126.6">4.58</text>
<text x="66.8" y="128.4">1 Anode</text>
<text x="66.8" y="131.7">2 Cathode</text>
<text x="95.2" y="127">9.66</text>
<text x="14.8" y="132.6" transform="rotate(-90 14.8 132.6)">0.5</text>
<text x="20.3" y="132.8" transform="rotate(-90 20.3 132.8)">3.5</text>
<text x="34.8" y="135.2" transform="rotate(-90 34.8 135.2)">2.7</text>
<text x="50.8" y="133.9">0.26</text>
<text x="66.9" y="135">3 Emitter</text>
<text x="83.5" y="132.5" transform="rotate(-90 83.5 132.5)">0.5</text>
<text x="87.9" y="132.3" transform="rotate(-90 87.9 132.3)">3.5</text>
<text x="110" y="134" transform="rotate(-90 110 134)">2.7</text>
<text x="121.3" y="137.4">θ</text>
<text x="124.4" y="133">0.26</text>
<text x="134.9" y="137.3">θ</text>
<text x="19.9" y="142.8" transform="rotate(-90 19.9 142.8)">3.0</text>
<text x="28.1" y="142.2">0.5</text>
<text x="47.2" y="138.3">θ</text>
<text x="47.9" y="142.2">θ = 0 to 13 ˚</text>
<text x="60.9" y="138.2">θ</text>
<text x="66.8" y="138.3">4 Collector</text>
<text x="87.6" y="142.5" transform="rotate(-90 87.6 142.5)">3.0</text>
<text x="95.9" y="142">0.5</text>
<text x="123.3" y="141">θ= 0 to 13˚</text>
<text x="25.7" y="155.2">2.54</text>
<text x="51.2" y="152.9">diagram</text>
<text x="51.7" y="150.3">Internal connection</text>
<text x="96" y="153.3">2.54</text>
<text x="128" y="153.1">diagram</text>
<text x="128.5" y="150.5">Internal connection</text>
<text x="30.1" y="159.6">9</text>
<text x="34.6" y="159.6">8</text>
<text x="38.2" y="159.6">7</text>
<text x="63.7" y="158.1">9</text>
<text x="67.9" y="158.1">8</text>
<text x="71.4" y="158.1">7</text>
<text x="116.3" y="158.1">9</text>
<text x="153.1" y="159.6">9</text>
<text x="15.1" y="166.2" transform="rotate(-90 15.1 166.2)">Anode mark</text>
<text x="85.8" y="164.5" transform="rotate(-90 85.8 164.5)">Anode mark</text>
<text x="22.9" y="169.8" transform="rotate(-90 22.9 169.8)">PC817</text>
<text x="30.5" y="169.8" transform="rotate(-90 30.5 169.8)">PC817</text>
<text x="37.7" y="169.8" transform="rotate(-90 37.7 169.8)">PC817</text>
<text x="44.8" y="170.3" transform="rotate(-90 44.8 170.3)">6.5</text>
<text x="52.9" y="171.6">1</text>
<text x="56.4" y="171.6">2</text>
<text x="60.4" y="171.6">3</text>
<text x="63.9" y="171.6">4</text>
<text x="67.9" y="171.6">5</text>
<text x="71.4" y="171.6">6</text>
<text x="93.6" y="168.4" transform="rotate(-90 93.6 168.4)">PC817</text>
<text x="101.1" y="168.4" transform="rotate(-90 101.1 168.4)">PC817</text>
<text x="108.4" y="168.4" transform="rotate(-90 108.4 168.4)">PC817</text>
<text x="115.6" y="168.4" transform="rotate(-90 115.6 168.4)">PC817</text>
<text x="121.7" y="169.1" transform="rotate(-90 121.7 169.1)">6.5</text>
<text x="127.1" y="173.1">1</text>
<text x="130.8" y="173.2">2</text>
<text x="134.8" y="173.2">3</text>
<text x="138.3" y="173.2">4</text>
<text x="142.6" y="173.2">5</text>
<text x="146.1" y="173.2">6</text>
<text x="150" y="173.5">7</text>
<text x="153.6" y="173.2">8</text>
<text x="16.8" y="176.1">1</text>
<text x="22.9" y="176.1">2</text>
<text x="26.9" y="176.1">3</text>
<text x="30.4" y="176.1">4</text>
<text x="34.6" y="176.1">5</text>
<text x="38.2" y="176.1">6</text>
<text x="57.8" y="175.4">1 3 5</text>
<text x="57.8" y="178.1">2 4 6</text>
<text x="65.4" y="178.1">Cathode</text>
<text x="65.4" y="175.4">Anode</text>
<text x="87.5" y="174.6">1</text>
<text x="92.3" y="179">0.9</text>
<text x="93.6" y="174.6">2</text>
<text x="97.6" y="174.6">3</text>
<text x="101.1" y="174.6">4</text>
<text x="105.3" y="174.6">5</text>
<text x="108.8" y="174.6">6</text>
<text x="112.8" y="174.6">7</text>
<text x="116.3" y="174.6">8</text>
<text x="22.3" y="180.1">0.9</text>
<text x="22.3" y="183.3">1.2</text>
<text x="57.8" y="180.9">7 9</text>
<text x="57.8" y="183.6">8</text>
<text x="65.4" y="180.9">Emitter</text>
<text x="65.4" y="183.6">Collector</text>
<text x="92.3" y="182.4">1.2</text>
<text x="103.8" y="184.2">19.82</text>
<text x="137.8" y="180.3">7.62</text>
<text x="24.5" y="188.3">14.74</text>
<text x="58.5" y="187.3">7.62</text>
<text x="85.9" y="191.1" transform="rotate(-90 85.9 191.1)">0.5</text>
<text x="90.5" y="190.6" transform="rotate(-90 90.5 190.6)">3.5</text>
<text x="138.2" y="190.5">0.26</text>
<text x="10.1" y="195.2" transform="rotate(-90 10.1 195.2)">0.5</text>
<text x="14.6" y="195.1" transform="rotate(-90 14.6 195.1)">3.5</text>
<text x="44" y="197" transform="rotate(-90 44 197)">2.7</text>
<text x="59" y="197.8">0.26</text>
<text x="127" y="192.8" transform="rotate(-90 127 192.8)">2.7</text>
<text x="134.6" y="194.9">θ</text>
<text x="148.3" y="194.8">θ</text>
<text x="55.6" y="202.2">θ</text>
<text x="69.2" y="202.1">θ</text>
<text x="90.5" y="200.9" transform="rotate(-90 90.5 200.9)">3.0</text>
<text x="98.7" y="200.3">0.5</text>
<text x="106" y="204">1 3 5 7</text>
<text x="115.9" y="204">Anode</text>
<text x="133.2" y="203.9">9</text>
<text x="134.9" y="199.8">θ = 0 to 13˚</text>
<text x="143" y="203.9">Emitter</text>
<text x="14.5" y="205.5" transform="rotate(-90 14.5 205.5)">3.0</text>
<text x="22.5" y="204.7">0.5</text>
<text x="56.4" y="205.6">θ = 0 to 13˚</text>
<text x="106" y="206.7">2 4 6 8</text>
<text x="115.8" y="206.7">Cathode</text>
<text x="143.1" y="206.7">Collector</text>
<text x="7.4" y="216.6">“ In the absence of confirmation by device specification sheets, SHARP takes no responsibility for any defects that occur in equipment using any of SHARP's devices, shown in catalogs,</text>
<text x="7.5" y="219.3">data books, etc. Contact SHARP in order to obtain the latest version of the device specification sheets before using any SHARP's device.”</text>
</g>
<text font-size="2.1" x="57" y="45.2">CE</text>
<g font-size="1.8">
<text x="41.7" y="45.6">F</text>
<text x="24.4" y="54.6">iso</text>
<text x="40.3" y="54.6">rms</text>
<text x="26.7" y="96">± 0.25</text>
<text x="103.6" y="95.6">± 0.25</text>
<text x="34.4" y="106.5" transform="rotate(-90 34.4 106.5)">± 0.5</text>
<text x="109.2" y="106.1" transform="rotate(-90 109.2 106.1)">± 0.5</text>
<text x="31.4" y="119.8">± 0.3</text>
<text x="31.4" y="117.3">± 0.2</text>
<text x="95.9" y="116.7">0.9</text>
<text x="95.9" y="118.9">1.2</text>
<text x="98.7" y="116.1">± 0.2</text>
<text x="98.7" y="118.3">± 0.3</text>
<text x="29" y="125.8">± 0.5</text>
<text x="54.9" y="121.6">± 0.3</text>
<text x="128.9" y="122.9">± 0.3</text>
<text x="14.1" y="129.5" transform="rotate(-90 14.1 129.5)">TYP.</text>
<text x="19.5" y="129.3" transform="rotate(-90 19.5 129.3)">± 0.5</text>
<text x="34" y="131.8" transform="rotate(-90 34 131.8)">± 0.5</text>
<text x="82.7" y="129.4" transform="rotate(-90 82.7 129.4)">TYP.</text>
<text x="87.2" y="128.8" transform="rotate(-90 87.2 128.8)">± 0.5</text>
<text x="99.9" y="126.2">± 0.5</text>
<text x="109.2" y="130.5" transform="rotate(-90 109.2 130.5)">± 0.5</text>
<text x="55.5" y="133.2">± 0.1</text>
<text x="129.1" y="132.2">± 0.1</text>
<text x="19.1" y="139.4" transform="rotate(-90 19.1 139.4)">± 0.5</text>
<text x="31.5" y="141.4">± 0.1</text>
<text x="86.8" y="139" transform="rotate(-90 86.8 139)">± 0.5</text>
<text x="99.3" y="141.2">± 0.1</text>
<text x="30.4" y="154.4">± 0.25</text>
<text x="100.7" y="152.6">± 0.25</text>
<text x="16.6" y="159.6">12</text>
<text x="21.3" y="159.6">11</text>
<text x="26.1" y="159.4">10</text>
<text x="52.4" y="158.1">12</text>
<text x="55.9" y="158.1">11</text>
<text x="59.6" y="158">10</text>
<text x="87.3" y="158.6">16</text>
<text x="92.1" y="158.6">15</text>
<text x="97.1" y="158.3">14</text>
<text x="101" y="158.3">13</text>
<text x="105" y="158.3">12</text>
<text x="108.1" y="158.3">11</text>
<text x="111.9" y="158.1">10</text>
<text x="126.7" y="159.6">16</text>
<text x="130.3" y="159.6">15</text>
<text x="134.2" y="159.6">14</text>
<text x="137.7" y="159.6">13</text>
<text x="141.5" y="159.6">12</text>
<text x="145.2" y="159.6">11</text>
<text x="149.3" y="159.6">10</text>
<text x="44" y="166.9" transform="rotate(-90 44 166.9)">± 0.5</text>
<text x="120.9" y="165.6" transform="rotate(-90 120.9 165.6)">± 0.5</text>
<text x="25.8" y="179.4">± 0.2</text>
<text x="95.8" y="178.3">± 0.2</text>
<text x="142.5" y="179.5">± 0.3</text>
<text x="25.8" y="182.5">± 0.3</text>
<text x="59.7" y="183.7">10</text>
<text x="62.4" y="180.9">11</text>
<text x="62.4" y="183.6">12</text>
<text x="95.8" y="181.6">± 0.3</text>
<text x="109.7" y="183.4">± 0.5</text>
<text x="13.8" y="191.7" transform="rotate(-90 13.8 191.7)">± 0.5</text>
<text x="30.5" y="187.5">± 0.5</text>
<text x="63.2" y="186.5">± 0.3</text>
<text x="85.1" y="188.1" transform="rotate(-90 85.1 188.1)">TYP.</text>
<text x="89.7" y="187.2" transform="rotate(-90 89.7 187.2)">± 0.5</text>
<text x="126.2" y="189.4" transform="rotate(-90 126.2 189.4)">± 0.5</text>
<text x="142.9" y="189.8">± 0.1</text>
<text x="9.3" y="192.1" transform="rotate(-90 9.3 192.1)">TYP.</text>
<text x="43.2" y="193.6" transform="rotate(-90 43.2 193.6)">± 0.2</text>
<text x="63.7" y="197">± 0.1</text>
<text x="89.7" y="197.5" transform="rotate(-90 89.7 197.5)">± 0.5</text>
<text x="13.7" y="202.1" transform="rotate(-90 13.7 202.1)">± 0.5</text>
<text x="26" y="204">± 0.1</text>
<text x="102.2" y="199.5">± 0.1</text>
<text x="135.4" y="203.9">11</text>
<text x="137.8" y="203.8">13</text>
<text x="140.1" y="203.8">15</text>
<text x="132.9" y="206.5">10</text>
<text x="135.3" y="206.6">12</text>
<text x="137.6" y="206.6">14</text>
<text x="140" y="206.6">16</text>
</g>
</svg>
